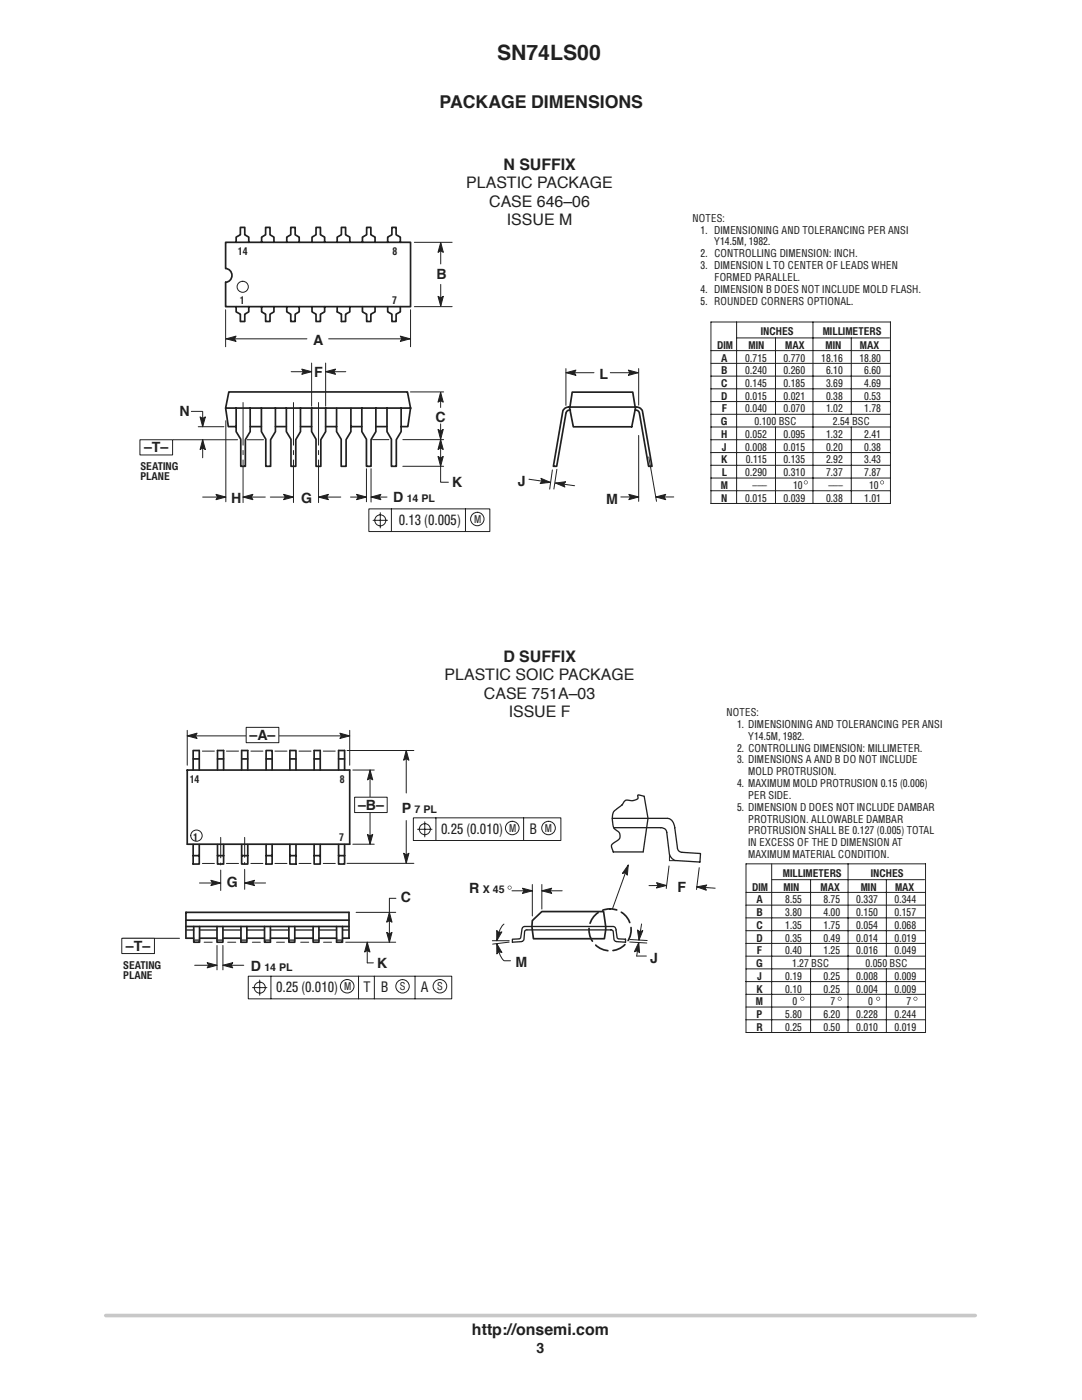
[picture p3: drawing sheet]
<svg xmlns="http://www.w3.org/2000/svg" width="216mm" height="279mm" viewBox="0 0 216 279" stroke-linecap="round" stroke-linejoin="round" font-family="sans-serif">
<path d="M21.1 262.5h173.5" fill="none" stroke="#c7c8ca" stroke-width=".72"/>
<g fill="none" stroke="#231f20" stroke-width=".34">
<path d="M45 56.3a1.37 1.37 0 0 0 1.3-1.3 1.37 1.37 0 0 0-1.3-1.4v-5.2h36.9v12.8h-36.9v-4.8M47.1 48.4v-1.1l.9-.4v-1.5h.8v1.5l.8 .4v1.1M52.2 48.4v-1.1l.8-.4v-1.5h.9v1.5l.8 .4v1.1M57.2 48.4v-1.1l.8-.4v-1.5h.9v1.5l.8 .4v1.1M62.3 48.4v-1.1l.8-.4v-1.5h.8v1.5l.9 .4v1.1M67.3 48.4v-1.1l.8-.4v-1.5h.9v1.5l.8 .4v1.1M72.3 48.4v-1.1l.9-.4v-1.5h.8v1.5l.8 .4v1.1M77.4 48.4v-1.1l.8-.4v-1.5h.8v1.5l.9 .4v1.1M47.1 61.2v1l.9 .5v1.5h.8v-1.5l.8-.5v-1M52.2 61.2v1l.8 .5v1.5h.9v-1.5l.8-.5v-1M57.2 61.2v1l.8 .5v1.5h.9v-1.5l.8-.5v-1M62.3 61.2v1l.8 .5v1.5h.8v-1.5l.9-.5v-1"/>
<path d="M67.3 61.2v1l.8 .5v1.5h.9v-1.5l.8-.5v-1M72.3 61.2v1l.9 .5v1.5h.8v-1.5l.8-.5v-1M77.4 61.2v1l.8 .5v1.5h.8v-1.5l.9-.5v-1"/>
</g>
<g fill="none" stroke="#231f20" stroke-width=".2">
<path d="M82.7 48.4h7.5M45 61.8v7.4M45.1 67.6h16.1M81.9 61.8v7.4M82.7 61.2h7.5"/>
<circle cx="48.4" cy="57.2" r="1.11"/>
</g>
<path d="M45.1 67.6l2-.5-.3 .5 .3 .5z" fill-rule="evenodd" fill="#231f20"/>
<path d="M45.1 67.6l2-.5-.3 .5 .3 .5zM65.6 67.6h16.2" fill="none" stroke="#231f20" stroke-width=".2"/>
<path d="M79.9 67.1l1.9 .5-1.9 .5 .3-.5z" fill-rule="evenodd" fill="#231f20"/>
<path d="M87.9 48.4v4.3M79.9 67.1l1.9 .5-1.9 .5 .3-.5z" fill="none" stroke="#231f20" stroke-width=".2"/>
<path d="M87.9 48.4l.6 2-.6-.3-.5 .3z" fill-rule="evenodd" fill="#231f20"/>
<path d="M87.9 48.4l.6 2-.6-.3-.5 .3zM87.9 56.8v4.3" fill="none" stroke="#231f20" stroke-width=".2"/>
<path d="M87.4 59.1l.5 .3 .6-.3-.6 2z" fill-rule="evenodd" fill="#231f20"/>
<g fill="none" stroke="#231f20" stroke-width=".2">
<path d="M87.4 59.1l.5 .3 .6-.3-.6 2zM141.9 72.5h35.8M141.9 69.9v-5.6h35.8v18.4h-35.8M141.9 75.1h35.8M141.9 77.6h35.8M147 67.4h30.5M147 64.3v18.4M154.7 67.4v15.3M162.2 64.3v36.2M169.9 67.4v15.3M177.6 70h-35.7v30.5h35.8v-12.7M141.9 80.1h35.8"/>
<path d="M141.9 90.3h35.8M141.9 92.9h35.8M141.9 95.4h35.8M141.9 97.9h35.8M147 82.7v2.5M147 85.3v2.5M147 87.8v12.7M154.7 85.2v7.7M154.7 95.4v5.1M169.9 85.2v7.7M169.9 95.4v5.1M177.7 82.7v2.5h-35.8"/>
<path d="M177.7 85.3v2.5h-35.8"/>
</g>
<g fill="#231f20">
<path d="M160.4 96.3a.4 .4 0 0 0 .8 0 .4 .4 0 0 0-.8 0zM160.5 96.3a.3 .3 0 0 1 .6 0 .3 .3 0 0 1-.6 0z"/>
<path d="M175.6 96.3a.4 .4 0 0 0 .8 0 .4 .4 0 0 0-.8 0zM175.7 96.3a.3 .3 0 0 1 .6 0 .3 .3 0 0 1-.6 0z"/>
</g>
<path d="M48.5 80.3v20.1M58.6 80.3v20.1M63.6 80.3v20.1" fill="none" stroke="#231f20" stroke-width=".2" stroke-dasharray="8.5 1.1 .8 1.1"/>
<g fill="none" stroke="#231f20" stroke-width=".34">
<path d="M45.7 78.2h35.6l.6 3.2h-36.9zM45 81.4l.6 3.7h1.5M47.1 81.4v4.7l.9 1.6v5.4h1v-5.4l.9-1.6v-4.7M49.9 85.1h2.3M52.2 81.4v4.7l.8 1.6v5.4h1v-5.4l1-1.6v-4.7M55 85.1h2.1M57.1 81.4v4.7l1 1.6v5.4h.9v-5.4l1-1.6v-4.7M60 85.1h2.2M62.2 81.4v4.7l.9 1.6v5.4h.9v-5.4l1-1.6v-4.7M65 85.1h2.2M67.2 81.4v4.7l.9 1.6v5.4h1v-5.4l.9-1.6v-4.7M70 85.1h2.2"/>
<path d="M72.2 81.4v4.7l.9 1.6v5.4h.9v-5.4l1-1.6v-4.7M75 85.1h2.2M77.2 81.4v4.7l.9 1.6v5.4h1v-5.4l.9-1.6v-4.7M81.9 81.4l-.5 3.7h-1.4"/>
</g>
<path d="M62.2 72.5v8.6M81.9 78.2h6.6M45.1 84v16.1M73.1 93.6v6.5M74 93.5v6.7M74.3 87.7h3.3M80.4 87.7h8.1M80.4 93.1h8.1M87.9 87.7v8.5h1.6" fill="none" stroke="#231f20" stroke-width=".2"/>
<path d="M87.4 91.1l.5 .3 .5-.3-.5 2z" fill-rule="evenodd" fill="#231f20"/>
<path d="M87.4 91.1l.5 .3 .5-.3-.5 2z" fill="none" stroke="#231f20" stroke-width=".2"/>
<path d="M87.9 87.7l.5 2-.5-.3-.5 .3z" fill-rule="evenodd" fill="#231f20"/>
<path d="M69.9 99.2h3.2M87.9 87.7l.5 2-.5-.3-.5 .3z" fill="none" stroke="#231f20" stroke-width=".2"/>
<path d="M71.2 98.7l1.9 .5-1.9 .5 .3-.5z" fill-rule="evenodd" fill="#231f20"/>
<path d="M48.5 99.2h4.4M71.2 98.7l1.9 .5-1.9 .5 .3-.5z" fill="none" stroke="#231f20" stroke-width=".2"/>
<path d="M48.5 99.2l2-.5-.3 .5 .3 .5z" fill-rule="evenodd" fill="#231f20"/>
<path d="M65 74.2h4M48.5 99.2l2-.5-.3 .5 .3 .5z" fill="none" stroke="#231f20" stroke-width=".2"/>
<path d="M65 74.2l1.9-.5-.3 .5 .3 .5z" fill-rule="evenodd" fill="#231f20"/>
<path d="M58.1 74.2h4.1M65 74.2l1.9-.5-.3 .5 .3 .5z" fill="none" stroke="#231f20" stroke-width=".2"/>
<path d="M60.2 73.7l2 .5-2 .5 .3-.5z" fill-rule="evenodd" fill="#231f20"/>
<path d="M60.2 73.7l2 .5-2 .5 .3-.5zM63.6 99.2h4.4" fill="none" stroke="#231f20" stroke-width=".2"/>
<path d="M63.6 99.2l1.9-.5-.3 .5 .3 .5z" fill-rule="evenodd" fill="#231f20"/>
<path d="M63.6 99.2l1.9-.5-.3 .5 .3 .5zM74 99.2h3.2" fill="none" stroke="#231f20" stroke-width=".2"/>
<path d="M74 99.2l2-.5-.3 .5 .3 .5z" fill-rule="evenodd" fill="#231f20"/>
<path d="M53.9 99.2h4.7M74 99.2l2-.5-.3 .5 .3 .5z" fill="none" stroke="#231f20" stroke-width=".2"/>
<path d="M56.6 98.7l2 .5-2 .5 .3-.5z" fill-rule="evenodd" fill="#231f20"/>
<path d="M40.4 99.2h4.7M56.6 98.7l2 .5-2 .5 .3-.5z" fill="none" stroke="#231f20" stroke-width=".2"/>
<path d="M43.1 98.7l2 .5-2 .5 .3-.5z" fill-rule="evenodd" fill="#231f20"/>
<path d="M65 72.5v8.6M87.9 78.3v3M43.1 98.7l2 .5-2 .5 .3-.5z" fill="none" stroke="#231f20" stroke-width=".2"/>
<path d="M87.9 78.3l.5 2-.5-.3-.5 .3z" fill-rule="evenodd" fill="#231f20"/>
<path d="M87.9 78.3l.5 2-.5-.3-.5 .3zM87.9 84.6v3.1" fill="none" stroke="#231f20" stroke-width=".2"/>
<path d="M87.4 85.7l.5 .3 .5-.3-.5 2z" fill-rule="evenodd" fill="#231f20"/>
<path d="M34.4 87.8h13M38.2 82.1h2.2M39.6 85.2h5.1M40.4 87.8v3.6M49.3 87.8h3.3M87.4 85.7l.5 .3 .5-.3-.5 2z" fill="none" stroke="#231f20" stroke-width=".2"/>
<path d="M40.4 87.8l.6 1.9-.6-.3-.5 .3z" fill-rule="evenodd" fill="#231f20"/>
<path d="M40.4 87.8l.6 1.9-.6-.3-.5 .3zM40.4 82.1v3.1" fill="none" stroke="#231f20" stroke-width=".2"/>
<path d="M39.9 83.2l.5 .3 .6-.3-.6 2z" fill-rule="evenodd" fill="#231f20"/>
<path d="M39.9 83.2l.5 .3 .6-.3-.6 2z" fill="none" stroke="#231f20" stroke-width=".2"/>
<path d="M27.9 87.8h6.5v3h-6.5z" fill-rule="evenodd" fill="#fff"/>
<g fill="none" stroke="#231f20" stroke-width=".2">
<path d="M27.9 87.8h6.5v3h-6.5zM110.8 96.4l3.9 .5M73.6 101.6h24.1v4.5h-24.1zM74.4 103.8h2.9M75.9 102.3v3.1M78.1 101.6v4.5M92.9 101.6v4.5"/>
<circle cx="75.9" cy="103.8" r="1.1"/>
<circle cx="95.2" cy="103.6" r="1.34"/>
</g>
<path d="M110.8 96.4l2.1-.3-.4 .5 .2 .6z" fill-rule="evenodd" fill="#231f20"/>
<path d="M105.5 95.6l4.3 .7M110.8 96.4l2.1-.3-.4 .5 .2 .6z" fill="none" stroke="#231f20" stroke-width=".2"/>
<path d="M107.9 95.5l1.9 .8-2 .2 .4-.5z" fill-rule="evenodd" fill="#231f20"/>
<path d="M112.9 73.6v7.3M127.4 73.6v7.3M107.9 95.5l1.9 .8-2 .2 .4-.5zM127.4 86.9v13.2M130.9 99.2h3.5" fill="none" stroke="#231f20" stroke-width=".2"/>
<path d="M114.2 78.3h12.1l.5 3.2-.7 3.7h-11.7l-.7-3.7zM113.8 81.9l-.1-.1a.73 .73 0 0 0-.8 .6l-1.8 10.7h-.7l1.9-11 .4-.6 .8-.3h13.5l.8 .3 .4 .6 1.9 11h-.7l-1.8-10.7a.73 .73 0 0 0-.9-.5" fill="none" stroke="#231f20" stroke-width=".34"/>
<path d="M129.5 91.2l1.5 8.9" fill="none" stroke="#231f20" stroke-width=".2" stroke-dasharray="9 2.2 .9 2.2"/>
<path d="M130.9 99.2l1.9-.5-.3 .5 .3 .5z" fill-rule="evenodd" fill="#231f20"/>
<path d="M123.9 99.2h3.5M130.9 99.2l1.9-.5-.3 .5 .3 .5z" fill="none" stroke="#231f20" stroke-width=".2"/>
<path d="M125.5 98.7l1.9 .5-1.9 .5 .3-.5z" fill-rule="evenodd" fill="#231f20"/>
<path d="M113 74.4h5.5M125.5 98.7l1.9 .5-1.9 .5 .3-.5z" fill="none" stroke="#231f20" stroke-width=".2"/>
<path d="M113 74.4l1.9-.5-.3 .5 .3 .5z" fill-rule="evenodd" fill="#231f20"/>
<path d="M113 74.4l1.9-.5-.3 .5 .3 .5zM121.8 74.4h5.5" fill="none" stroke="#231f20" stroke-width=".2"/>
<path d="M125.4 73.9l1.9 .5-1.9 .5 .3-.5z" fill-rule="evenodd" fill="#231f20"/>
<path d="M125.4 73.9l1.9 .5-1.9 .5 .3-.5zM110.2 93.8l-.5 3.8M111.1 93.7l-.6 3.9M154.7 92.9v2.5M169.9 92.9v2.5M127.5 188.1l-.5 2.7" fill="none" stroke="#231f20" stroke-width=".2"/>
<path d="M127.5 188.1l.1 2-.4-.4-.6 .2z" fill-rule="evenodd" fill="#231f20"/>
<path d="M102.2 177.8h4M106.2 176.5v6.3M108.1 176.5v4.9M98.2 187.7h3.4M99.5 189.5a4.1 4.1 0 0 0 1.1 2.2h1.3M101.6 188l-3.3 .4M125.7 188l3.4 .2M125.7 187.5l3.4 .2M127.5 188.1l.1 2-.4-.4-.6 .2z" fill="none" stroke="#231f20" stroke-width=".2"/>
<path d="M104.7 184.9h17.7l.3 .1 .2 .4 .3 1.9 1.6 .1v.6l-1.8-.1M105.1 185.6h16.9l.4 .3 .2 1.7 .4 .3" fill="none" stroke="#231f20" stroke-width=".26"/>
<path d="M106.2 183.7l1.9-1.8h12.3l.5 3-.3 2.4h-14.2l-.3-2.4z" fill="none" stroke="#231f20" stroke-width=".34"/>
<path d="M104.3 177.3l1.9 .5-1.9 .5 .3-.5z" fill-rule="evenodd" fill="#231f20"/>
<path d="M104.3 177.3l1.9 .5-1.9 .5 .3-.5zM108.1 177.8h4.1" fill="none" stroke="#231f20" stroke-width=".2"/>
<path d="M108.1 177.8l2-.5-.3 .5 .3 .5z" fill-rule="evenodd" fill="#231f20"/>
<path d="M108.1 177.8l2-.5-.3 .5 .3 .5zM128 184.4l-.5 3.2" fill="none" stroke="#231f20" stroke-width=".2"/>
<path d="M127.2 185.6l.5 .4 .6-.3-.8 1.9z" fill-rule="evenodd" fill="#231f20"/>
<path d="M99.4 186.6l-.3 1.1M127.2 185.6l.5 .4 .6-.3-.8 1.9z" fill="none" stroke="#231f20" stroke-width=".2"/>
<path d="M104.7 184.9l-.3 .1-.2 .4-.4 1.8-.2 .2h-1.4v.6l1.9-.1M105.1 185.6h-.2l-.2 .3-.2 1.7-.4 .3" fill="none" stroke="#231f20" stroke-width=".26"/>
<path d="M99.1 185.7l.4 .4 .6-.1-1 1.7z" fill-rule="evenodd" fill="#231f20"/>
<path d="M99.1 185.7l.4 .4 .6-.1-1 1.7zM99.1 188.3l.2 .7M100.6 184.4a4.2 4.2 0 0 0-1.2 2.2" fill="none" stroke="#231f20" stroke-width=".2"/>
<path d="M99.1 188.3l1.1 1.8-.6-.2-.5 .5z" fill-rule="evenodd" fill="#231f20"/>
<g fill="none" stroke="#231f20" stroke-width=".2">
<path d="M37.4 145.8v6.9M37.4 146.9h32.4M40.4 149.9h2.4M69.2 149.8h13.4M69.8 145.8v6.9M70.4 153.7h4.3M69.2 172.3h13.4M70.4 168.5h4.3M79 179.3h-1.3v2.8M40.7 188h1.6M43.3 188.7v4.9M44.5 188.7v4.9"/>
<path d="M45.4 188h1.6M50.4 188h1.5M55.2 188h1.6M60 188h1.6M64.6 188h1.6M69 188h10M73.3 192.2h1.2M99.1 188.3l1.1 1.8-.6-.2-.5 .5z"/>
</g>
<g fill="none" stroke="#231f20" stroke-width=".34">
<path d="M37.4 153.7h32.4v14.8h-32.4zM38.5 153.7v-3.9h1.3v3.9M38.5 151.5h1.3M43.4 153.7v-3.9h1.2v3.9M43.4 151.5h1.2M48.2 153.7v-3.9h1.2v3.9M48.2 151.5h1.2M53.1 153.7v-3.9h1.2v3.9M53.1 151.5h1.2M57.8 153.7v-3.9h1.3v3.9M57.8 151.5h1.3M62.7 153.7v-3.9h1.2v3.9"/>
<path d="M62.7 151.5h1.2M67.6 153.7v-3.9h1.2v3.9M67.6 151.5h1.2M37.1 183.6h32.5M37.1 184.9h32.5M38.7 184.9v3.1h1.1v-3.1M38.7 187.2h-1.6v-5.1h32.5v5.1h-1.3M39.8 187.2h3.5M43.3 184.9v3.1h1.2v-3.1M44.5 187.2h3.6M48.1 184.9v3.1h1.2v-3.1M49.3 187.2h3.5"/>
<path d="M52.8 184.9v3.1h1.2v-3.1M54 187.2h3.6M57.6 184.9v3.1h1.2v-3.1M58.8 187.2h3.7M62.5 184.9v3.1h1.1v-3.1M63.6 187.2h3.6M67.2 184.9v3.1h1.1v-3.1"/>
</g>
<g fill="none" stroke="#231f20" stroke-width=".26">
<path d="M37.1 185.6h1.6M38.7 187.6h1.1M39.8 185.6h3.5M43.3 187.6h1.2M44.5 185.6h3.6M48.1 187.6h1.2M49.3 185.6h3.5M52.8 187.6h1.2M54 185.6h3.6M57.6 187.6h1.2M58.8 185.6h3.7M62.5 187.6h1.1"/>
<path d="M63.6 185.6h3.6M67.2 187.6h1.1M68.3 185.6h1.3"/>
</g>
<path d="M37.4 146.9l1.9-.6-.3 .6 .3 .5z" fill-rule="evenodd" fill="#231f20"/>
<path d="M37.4 146.9l1.9-.6-.3 .6 .3 .5z" fill="none" stroke="#231f20" stroke-width=".2"/>
<path d="M67.8 146.3l2 .6-2 .5 .3-.5z" fill-rule="evenodd" fill="#231f20"/>
<path d="M67.8 146.3l2 .6-2 .5 .3-.5zM73.8 153.7v14.8" fill="none" stroke="#231f20" stroke-width=".2"/>
<path d="M73.8 153.7l.6 1.9-.6-.3-.5 .3z" fill-rule="evenodd" fill="#231f20"/>
<path d="M73.8 153.7l.6 1.9-.6-.3-.5 .3z" fill="none" stroke="#231f20" stroke-width=".2"/>
<path d="M73.3 166.5l.5 .3 .6-.3-.6 2z" fill-rule="evenodd" fill="#231f20"/>
<path d="M73.3 166.5l.5 .3 .6-.3-.6 2zM73.3 188v4.2" fill="none" stroke="#231f20" stroke-width=".2"/>
<path d="M73.3 188l.5 2-.5-.3-.5 .3z" fill-rule="evenodd" fill="#231f20"/>
<path d="M39.8 176.2h4.2M73.3 188l.5 2-.5-.3-.5 .3z" fill="none" stroke="#231f20" stroke-width=".2"/>
<path d="M44 167.1v10.6" fill="none" stroke="#231f20" stroke-width=".2" stroke-dasharray="4.1 1 .4 1"/>
<path d="M48.8 167.1v10.4" fill="none" stroke="#231f20" stroke-width=".2" stroke-dasharray="4 1 .4 1"/>
<path d="M42.1 175.7l1.9 .5-1.9 .5 .3-.5z" fill-rule="evenodd" fill="#231f20"/>
<path d="M42.1 175.7l1.9 .5-1.9 .5 .3-.5zM48.8 176.2h4.2" fill="none" stroke="#231f20" stroke-width=".2"/>
<path d="M48.8 176.2l2-.5-.3 .5 .3 .5z" fill-rule="evenodd" fill="#231f20"/>
<path d="M48.8 176.2l2-.5-.3 .5 .3 .5zM38.8 192.6h4.5" fill="none" stroke="#231f20" stroke-width=".2"/>
<path d="M41.3 192.1l2 .5-2 .6 .3-.6z" fill-rule="evenodd" fill="#231f20"/>
<path d="M41.3 192.1l2 .5-2 .6 .3-.6zM44.5 192.6h4.1" fill="none" stroke="#231f20" stroke-width=".2"/>
<path d="M44.5 192.6l1.9-.5-.3 .5 .3 .6z" fill-rule="evenodd" fill="#231f20"/>
<g fill="none" stroke="#231f20" stroke-width=".2">
<path d="M45.2 149.9h2.4M50.1 149.9h2.4M54.9 149.9h2.4M59.7 149.9h2.4M64.5 149.9h2.4M40.4 172.3h2.4M45.2 172.3h2.4M50.1 172.3h2.4M54.9 172.3h2.4M59.7 172.3h2.4M64.5 172.3h2.4M24.5 187.3h11.3"/>
<path d="M44.5 192.6l1.9-.5-.3 .5 .3 .6zM77.7 182.1v5.9"/>
<circle cx="39.2" cy="166.8" r="1.13"/>
</g>
<g fill="none" stroke="#231f20" stroke-width=".34">
<path d="M38.5 168.5v3.9h1.3v-3.9M38.5 170.8h1.3M43.4 168.5v3.9h1.2v-3.9M43.4 170.8h1.2M48.2 168.5v3.9h1.2v-3.9M48.2 170.8h1.2M53.1 168.5v3.9h1.2v-3.9M53.1 170.8h1.2M57.8 168.5v3.9h1.3v-3.9M57.8 170.8h1.3M62.7 168.5v3.9h1.2v-3.9M62.7 170.8h1.2"/>
<path d="M67.6 168.5v3.9h1.2v-3.9M67.6 170.8h1.2"/>
</g>
<path d="M77.7 182.1l.5 1.9-.5-.3-.5 .3z" fill-rule="evenodd" fill="#231f20"/>
<path d="M77.7 182.1l.5 1.9-.5-.3-.5 .3z" fill="none" stroke="#231f20" stroke-width=".2"/>
<path d="M77.2 186.1l.5 .3 .5-.3-.5 1.9z" fill-rule="evenodd" fill="#231f20"/>
<path d="M133 176.7h-3.5M77.2 186.1l.5 .3 .5-.3-.5 1.9zM127 190.8h2" fill="none" stroke="#231f20" stroke-width=".2"/>
<path d="M131 176.2l2 .5-2 .5 .3-.5z" fill-rule="evenodd" fill="#231f20"/>
<path d="M131 176.2l2 .5-2 .5 .3-.5zM139 177l3.7 .3" fill="none" stroke="#231f20" stroke-width=".2"/>
<path d="M139 177l2-.4-.3 .5 .2 .6z" fill-rule="evenodd" fill="#231f20"/>
<path d="M125.4 172.6l-3.2 8.8M133.5 172.8l-.6 4.5M133.6 170.5v1.3h1.2M139 177l2-.4-.3 .5 .2 .6zM139.5 173.2l-.5 4.3" fill="none" stroke="#231f20" stroke-width=".2"/>
<path d="M122.2 163.3h11.1a1.79 1.79 0 0 1 1.3 1.9l.7 4.4 .3 .4 .5 .1 3.7 .2-.1 1.7-4.8-.3-.8-.3-.5-.9-.6-4.6-.4-.5-.8-.2M122.5 165.2h9.4M122.6 161.9l1.4-1.2 .3-.3a1.01 1.01 0 0 1 1.5-.6h.5l.7-.2a.53 .53 0 0 0 .3-.9l.1-.1 1.1 .3 .8 4.4-1 6.7h-5.9l-.1-.3a1.03 1.03 0 0 1 .5-1.7l.6-.4 .3-.4v-.8l-.2-.3a2.21 2.21 0 0 1-1.3-2.5v-1z" fill="none" stroke="#231f20" stroke-width=".26"/>
<path d="M125.4 172.6l-.2 2.1-.4-.5-.6 .1z" fill-rule="evenodd" fill="#231f20"/>
<path d="M125.4 172.6l-.2 2.1-.4-.5-.6 .1z" fill="none" stroke="#231f20" stroke-width=".2"/>
<path d="M121.7 181.4a4.2 4.2 0 0 1 3.8 6 4.2 4.2 0 0 1-7.1 .7 4.2 4.2 0 0 1 2.6-6.6l.7-.1" fill="none" stroke="#231f20" stroke-width=".34" stroke-dasharray="2.7 1" stroke-dashoffset="1.4"/>
<path d="M49.1 145.2h6.5v3h-6.5z" fill-rule="evenodd" fill="#fff"/>
<path d="M49.1 145.2h6.5v3h-6.5z" fill="none" stroke="#231f20" stroke-width=".2"/>
<path d="M70.8 159.1h6.5v3.1h-6.5z" fill-rule="evenodd" fill="#fff"/>
<path d="M70.8 159.1h6.5v3.1h-6.5zM81.1 149.8v8.5" fill="none" stroke="#231f20" stroke-width=".2"/>
<path d="M81.1 149.8l.5 1.9-.5-.3-.6 .3z" fill-rule="evenodd" fill="#231f20"/>
<path d="M81.1 149.8l.5 1.9-.5-.3-.6 .3zM81.1 163.8v8.5" fill="none" stroke="#231f20" stroke-width=".2"/>
<path d="M80.5 170.3l.6 .3 .5-.3-.5 2z" fill-rule="evenodd" fill="#231f20"/>
<g fill="none" stroke="#231f20" stroke-width=".2">
<path d="M80.5 170.3l.6 .3 .5-.3-.5 2zM82.5 163.2h29.4v4.5h-29.4zM83.3 165.5h2.9M84.8 164v3M87 163.2v4.5M104.5 163.2v4.5M49.5 194.8h40.6v4.5h-40.6zM50.4 197.1h2.9M51.8 195.6v3M54.1 194.8v4.5M71.5 194.8v4.5M74.7 194.8v4.5"/>
<path d="M82.8 194.8v4.5"/>
<circle cx="84.8" cy="165.5" r="1.1"/>
<circle cx="102.2" cy="165.3" r="1.35"/>
<circle cx="109.5" cy="165.3" r="1.35"/>
<circle cx="51.8" cy="197.1" r="1.1"/>
<circle cx="69.3" cy="196.8" r="1.35"/>
<circle cx="80.3" cy="196.8" r="1.34"/>
<circle cx="87.8" cy="196.8" r="1.35"/>
</g>
<path d="M24.3 187.3h6.5v3h-6.5z" fill-rule="evenodd" fill="#fff"/>
<path d="M24.3 187.3h6.5v3h-6.5zM71.1 182.1h7.9" fill="none" stroke="#231f20" stroke-width=".2"/>
<path d="M101.3 177.1a.4 .4 0 0 0 .8 0 .4 .4 0 0 0-.8 0zM101.4 177.1a.3 .3 0 0 1 .6 0 .3 .3 0 0 1-.6 0z" fill="#231f20"/>
<g fill="none" stroke="#231f20" stroke-width=".2">
<path d="M148.9 178v-5.6h35.8v8.2h-35.8M154 175.6h30.5M154 172.4v8.2M161.7 175.6v15.2M169.2 172.4v33.7M176.9 175.6v15.2M184.6 178.1h-35.7v28h35.8v-22.9M148.9 185.7h35.8M148.9 188.3h35.8M148.9 190.8h35.8M148.9 193.4h35.8M148.9 195.9h35.8"/>
<path d="M148.9 198.4h35.8M154 180.7v2.5M154 183.2v22.9M161.7 193.4v12.7M176.9 193.4v12.7M184.7 180.7v2.5h-35.8M148.9 201h35.8M148.9 203.5h35.8"/>
</g>
<g fill="#231f20">
<path d="M159.7 199.3a.4 .4 0 0 0 .8 0 .4 .4 0 0 0-.8 0zM159.8 199.3a.3 .3 0 0 1 .6 0 .3 .3 0 0 1-.6 0z"/>
<path d="M167.2 199.3a.4 .4 0 0 0 .7 0 .4 .4 0 0 0-.7 0zM167.3 199.3a.29 .29 0 0 1 .5 0 .29 .29 0 0 1-.5 0z"/>
<path d="M174.8 199.3a.4 .4 0 0 0 .8 0 .4 .4 0 0 0-.8 0zM174.9 199.3a.3 .3 0 0 1 .6 0 .3 .3 0 0 1-.6 0z"/>
<path d="M182.3 199.3a.4 .4 0 0 0 .8 0 .4 .4 0 0 0-.8 0zM182.4 199.3a.3 .3 0 0 1 .6 0 .3 .3 0 0 1-.6 0z"/>
</g>
<text font-size="4.2" fill="#231f20" x="99.2" y="11.9">SN74LS00</text>
<text font-size="3.5" fill="#231f20" x="87.7" y="21.5">PACKAGE DIMENSIONS</text>
<g font-size="3.2" fill="#231f20">
<text x="100.4" y="33.9">N SUFFIX</text>
<text x="93" y="37.5">PLASTIC PACKAGE</text>
<text x="97.6" y="41.2">CASE 646–06</text>
<text x="101.1" y="44.9">ISSUE M</text>
<text x="88.7" y="135.8">PLASTIC SOIC PACKAGE</text>
<text x="100.4" y="132.1">D SUFFIX</text>
<text x="96.6" y="139.5">CASE 751A–03</text>
<text x="101.5" y="143.1">ISSUE F</text>
<text x="94.2" y="266.4">http://onsemi.com</text>
</g>
<g font-size="2.8" fill="#231f20">
<text x="87.1" y="55.7">B</text>
<text x="62.5" y="68.8">A</text>
<text x="62.7" y="75.3">F</text>
<text x="119.6" y="75.6">L</text>
<text x="35.8" y="83.1">N</text>
<text x="86.9" y="84.1">C</text>
<text x="28.8" y="90.3">–T–</text>
<text x="46.1" y="100.4">H</text>
<text x="60.1" y="100.4">G</text>
<text x="78.4" y="100.2">D</text>
<text x="90.2" y="97.2">K</text>
<text x="103.3" y="96.9">J</text>
<text x="120.9" y="100.6">M</text>
<text x="79.6" y="104.7">0.13 (0.005)</text>
<text x="49.8" y="147.7">–A–</text>
<text x="71.4" y="161.6">–B–</text>
<text x="80.2" y="162.3">P</text>
<text x="88" y="166.4">0.25 (0.010)</text>
<text x="105.6" y="166.4">B</text>
<text x="45.3" y="177">G</text>
<text x="93.6" y="178.2">R</text>
<text x="135.2" y="178">F</text>
<text x="80" y="180">C</text>
<text x="25.1" y="189.8">–T–</text>
<text x="50" y="193.8">D</text>
<text x="55.1" y="198">0.25 (0.010)</text>
<text x="72.5" y="198">T</text>
<text x="75.3" y="193.1">K</text>
<text x="76" y="198">B</text>
<text x="84" y="198">A</text>
<text x="102.9" y="192.9">M</text>
<text x="129.8" y="192.1">J</text>
<text x="107.1" y="270">3</text>
</g>
<g font-size="2.1" fill="#231f20">
<text x="138.2" y="44.3">NOTES:</text>
<text x="139.8" y="46.6">1. DIMENSIONING AND TOLERANCING PER ANSI</text>
<text x="47.5" y="50.9">14</text>
<text x="78.3" y="50.9">8</text>
<text x="139.8" y="51.3">2. CONTROLLING DIMENSION: INCH.</text>
<text x="139.8" y="53.7">3. DIMENSION L TO CENTER OF LEADS WHEN</text>
<text x="142.5" y="49">Y14.5M, 1982.</text>
<text x="139.8" y="58.4">4. DIMENSION B DOES NOT INCLUDE MOLD FLASH.</text>
<text x="142.6" y="56.1">FORMED PARALLEL.</text>
<text x="47.9" y="60.7">1</text>
<text x="78.2" y="60.7">7</text>
<text x="139.8" y="60.8">5. ROUNDED CORNERS OPTIONAL.</text>
<text x="143.1" y="69.6">DIM</text>
<text x="149.4" y="69.6">MIN</text>
<text x="151.8" y="66.9">INCHES</text>
<text x="156.7" y="69.6">MAX</text>
<text x="164.2" y="66.9">MILLIMETERS</text>
<text x="164.7" y="69.6">MIN</text>
<text x="171.6" y="69.6">MAX</text>
<text x="143.9" y="72.2">A</text>
<text x="143.9" y="74.7">B</text>
<text x="143.9" y="77.2">C</text>
<text x="148.7" y="72.2">0.715</text>
<text x="148.7" y="74.7">0.240</text>
<text x="148.7" y="77.2">0.145</text>
<text x="156.3" y="72.2">0.770</text>
<text x="156.3" y="74.7">0.260</text>
<text x="156.3" y="77.2">0.185</text>
<text x="163.9" y="72.2">18.16</text>
<text x="164.8" y="74.7">6.10</text>
<text x="164.8" y="77.2">3.69</text>
<text x="171.5" y="72.2">18.80</text>
<text x="172.4" y="74.7">6.60</text>
<text x="172.4" y="77.2">4.69</text>
<text x="143.9" y="79.8">D</text>
<text x="144" y="82.3">F</text>
<text x="148.7" y="79.8">0.015</text>
<text x="148.7" y="82.3">0.040</text>
<text x="156.3" y="79.8">0.021</text>
<text x="156.3" y="82.3">0.070</text>
<text x="164.8" y="79.8">0.38</text>
<text x="164.8" y="82.3">1.02</text>
<text x="172.4" y="79.8">0.53</text>
<text x="172.4" y="82.3">1.78</text>
<text x="143.9" y="84.9">G</text>
<text x="143.9" y="87.4">H</text>
<text x="144.1" y="89.9">J</text>
<text x="148.7" y="87.4">0.052</text>
<text x="148.7" y="89.9">0.008</text>
<text x="150.6" y="84.9">0.100 BSC</text>
<text x="156.3" y="87.4">0.095</text>
<text x="156.3" y="89.9">0.015</text>
<text x="164.8" y="87.4">1.32</text>
<text x="164.8" y="89.9">0.20</text>
<text x="166.2" y="84.9">2.54 BSC</text>
<text x="172.4" y="87.4">2.41</text>
<text x="172.4" y="89.9">0.38</text>
<text x="28" y="93.8">SEATING</text>
<text x="28" y="95.9">PLANE</text>
<text x="143.9" y="92.5">K</text>
<text x="144" y="95">L</text>
<text x="148.7" y="95">0.290</text>
<text x="148.8" y="92.5">0.115</text>
<text x="156.3" y="92.5">0.135</text>
<text x="156.3" y="95">0.310</text>
<text x="164.8" y="92.5">2.92</text>
<text x="164.8" y="95">7.37</text>
<text x="172.4" y="92.5">3.43</text>
<text x="172.4" y="95">7.87</text>
<text x="81.2" y="100.2">14 PL</text>
<text x="143.8" y="97.6">M</text>
<text x="143.9" y="100.1">N</text>
<text x="148.7" y="100.1">0.015</text>
<text x="150.2" y="97.6">–––</text>
<text x="156.3" y="100.1">0.039</text>
<text x="158.3" y="97.6">10</text>
<text x="164.8" y="100.1">0.38</text>
<text x="165.3" y="97.6">–––</text>
<text x="172.4" y="100.1">1.01</text>
<text x="173.4" y="97.6">10</text>
<text x="94.6" y="104.4">M</text>
<text x="145" y="142.9">NOTES:</text>
<text x="147.1" y="145.3">1. DIMENSIONING AND TOLERANCING PER ANSI</text>
<text x="147.1" y="150">2. CONTROLLING DIMENSION: MILLIMETER.</text>
<text x="149.3" y="147.6">Y14.5M, 1982.</text>
<text x="147.1" y="152.3">3. DIMENSIONS A AND B DO NOT INCLUDE</text>
<text x="149.3" y="154.7">MOLD PROTRUSION.</text>
<text x="37.9" y="156.3">14</text>
<text x="67.8" y="156.3">8</text>
<text x="147.1" y="157.1">4. MAXIMUM MOLD PROTRUSION 0.15 (0.006)</text>
<text x="147.1" y="161.8">5. DIMENSION D DOES NOT INCLUDE DAMBAR</text>
<text x="149.3" y="159.4">PER SIDE.</text>
<text x="38.6" y="167.7">1</text>
<text x="67.7" y="167.7">7</text>
<text x="82.7" y="162.3">7 PL</text>
<text x="101.6" y="166">M</text>
<text x="108.7" y="166">M</text>
<text x="149.3" y="164.2">PROTRUSION. ALLOWABLE DAMBAR</text>
<text x="149.3" y="166.5">PROTRUSION SHALL BE 0.127 (0.005) TOTAL</text>
<text x="149.3" y="168.9">IN EXCESS OF THE D DIMENSION AT</text>
<text x="149.3" y="171.3">MAXIMUM MATERIAL CONDITION.</text>
<text x="96.3" y="178.2">X 45</text>
<text x="150.1" y="177.7">DIM</text>
<text x="156.2" y="175">MILLIMETERS</text>
<text x="156.4" y="177.7">MIN</text>
<text x="163.7" y="177.7">MAX</text>
<text x="171.7" y="177.7">MIN</text>
<text x="173.8" y="175">INCHES</text>
<text x="178.6" y="177.7">MAX</text>
<text x="150.9" y="180.3">A</text>
<text x="150.9" y="182.8">B</text>
<text x="150.9" y="185.4">C</text>
<text x="156.7" y="180.3">8.55</text>
<text x="156.7" y="182.8">3.80</text>
<text x="156.7" y="185.4">1.35</text>
<text x="164.3" y="180.3">8.75</text>
<text x="164.3" y="182.8">4.00</text>
<text x="164.3" y="185.4">1.75</text>
<text x="170.9" y="182.8">0.150</text>
<text x="170.9" y="185.4">0.054</text>
<text x="170.9" y="180.3">0.337</text>
<text x="178.5" y="182.8">0.157</text>
<text x="178.5" y="185.4">0.068</text>
<text x="178.5" y="180.3">0.344</text>
<text x="150.9" y="187.9">D</text>
<text x="151" y="190.5">F</text>
<text x="156.7" y="187.9">0.35</text>
<text x="156.7" y="190.5">0.40</text>
<text x="164.3" y="187.9">0.49</text>
<text x="164.3" y="190.5">1.25</text>
<text x="170.9" y="187.9">0.014</text>
<text x="170.9" y="190.5">0.016</text>
<text x="178.5" y="187.9">0.019</text>
<text x="178.5" y="190.5">0.049</text>
<text x="24.6" y="195.4">PLANE</text>
<text x="24.6" y="193.4">SEATING</text>
<text x="52.8" y="193.8">14 PL</text>
<text x="68.7" y="197.6">M</text>
<text x="79.8" y="197.6">S</text>
<text x="87.2" y="197.6">S</text>
<text x="150.9" y="193">G</text>
<text x="151.1" y="195.5">J</text>
<text x="156.7" y="195.5">0.19</text>
<text x="158" y="193">1.27 BSC</text>
<text x="164.3" y="195.5">0.25</text>
<text x="170.9" y="195.5">0.008</text>
<text x="172.7" y="193">0.050 BSC</text>
<text x="178.5" y="195.5">0.009</text>
<text x="150.8" y="200.6">M</text>
<text x="150.9" y="198.1">K</text>
<text x="151" y="203.2">P</text>
<text x="156.7" y="198.1">0.10</text>
<text x="156.7" y="203.2">5.80</text>
<text x="158.1" y="200.6">0</text>
<text x="164.3" y="198.1">0.25</text>
<text x="164.3" y="203.2">6.20</text>
<text x="165.7" y="200.6">7</text>
<text x="170.9" y="198.1">0.004</text>
<text x="170.9" y="203.2">0.228</text>
<text x="173.3" y="200.6">0</text>
<text x="178.5" y="198.1">0.009</text>
<text x="178.5" y="203.2">0.244</text>
<text x="180.9" y="200.6">7</text>
<text x="150.9" y="205.7">R</text>
<text x="156.7" y="205.7">0.25</text>
<text x="164.3" y="205.7">0.50</text>
<text x="170.9" y="205.7">0.010</text>
<text x="178.5" y="205.7">0.019</text>
</g>
</svg>
